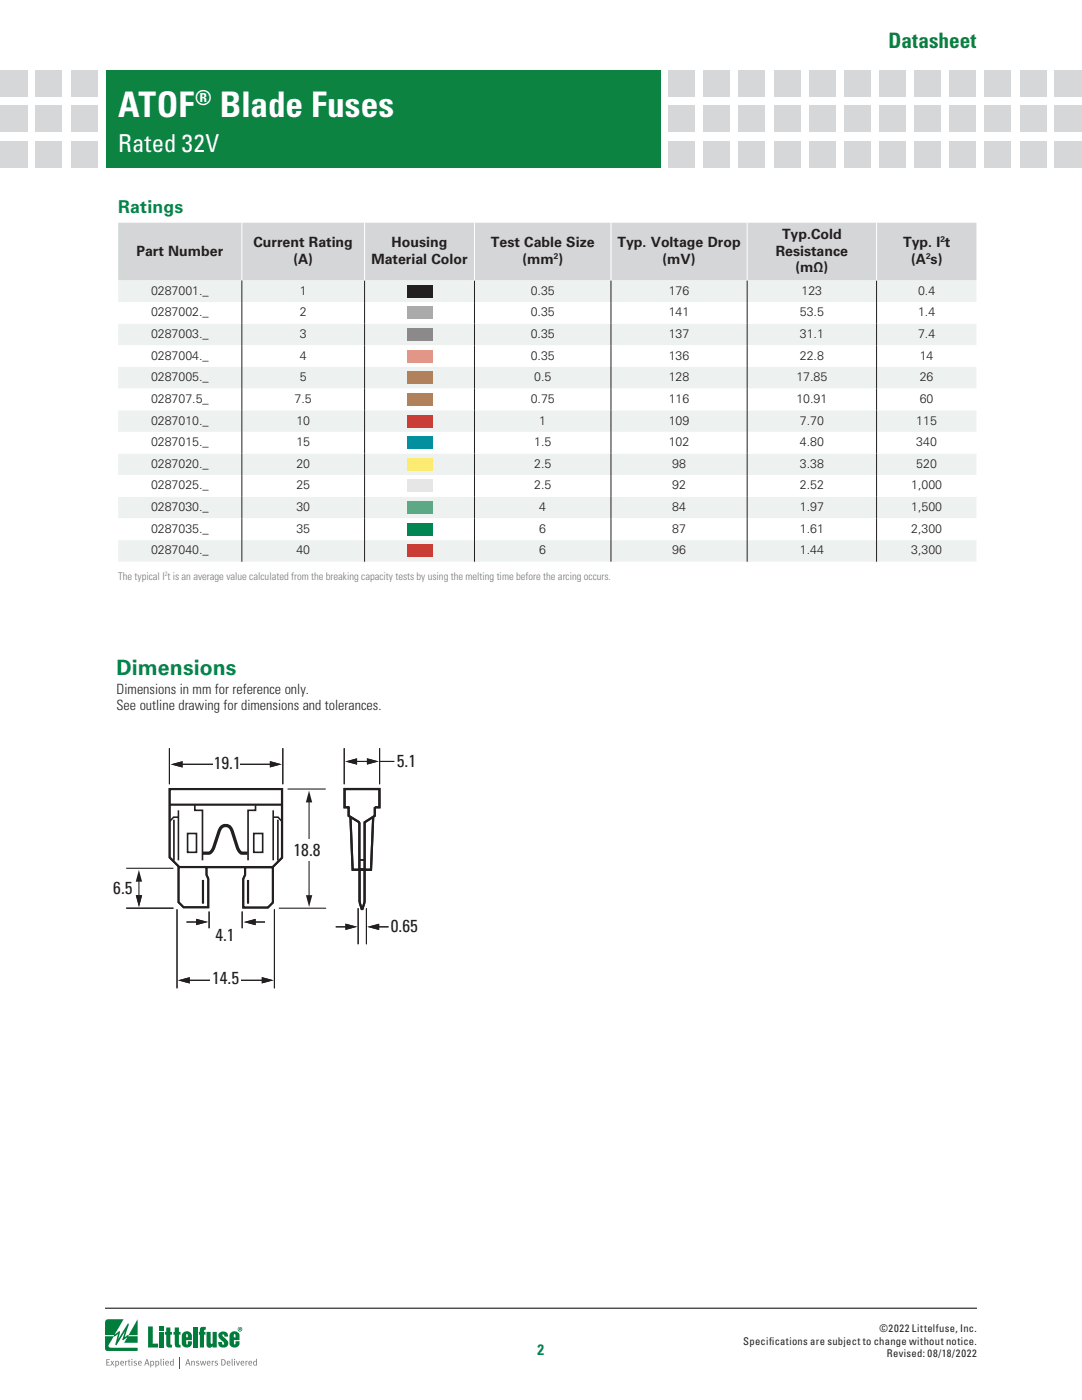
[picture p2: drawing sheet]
<svg xmlns="http://www.w3.org/2000/svg" width="216mm" height="279mm" viewBox="0 0 216 279" stroke-linecap="round" stroke-linejoin="round" font-family="sans-serif">
<path d="M21 261.1h173.9" fill="none" stroke="#000" stroke-width=".2"/>
<path d="M21.1 14h110.7v19.4h-110.7z" fill="#0c8340"/>
<g fill="#d5d7d8">
<path d="M14.1 14h5.4v5.4h-5.4z"/>
<path d="M14.1 21.1h5.4v5.3h-5.4z"/>
<path d="M14.1 28.1h5.4v5.3h-5.4z"/>
<path d="M7.1 14h5.3v5.4h-5.3z"/>
<path d="M7.1 21.1h5.3v5.3h-5.3z"/>
<path d="M7.1 28.1h5.3v5.3h-5.3z"/>
<path d="M-.1 14h5.5v5.4h-5.5z"/>
<path d="M-.1 21.1h5.5v5.3h-5.5z"/>
<path d="M-.1 28.1h5.5v5.3h-5.5z"/>
<path d="M133.3 14h5.4v5.4h-5.4z"/>
<path d="M133.3 21.1h5.4v5.3h-5.4z"/>
<path d="M133.3 28.1h5.4v5.3h-5.4z"/>
<path d="M140.3 14h5.4v5.4h-5.4z"/>
<path d="M140.3 21.1h5.4v5.3h-5.4z"/>
<path d="M140.3 28.1h5.4v5.3h-5.4z"/>
<path d="M147.3 14h5.4v5.4h-5.4z"/>
<path d="M147.3 21.1h5.4v5.3h-5.4z"/>
<path d="M147.3 28.1h5.4v5.3h-5.4z"/>
<path d="M154.4 14h5.3v5.4h-5.3z"/>
<path d="M154.4 21.1h5.3v5.3h-5.3z"/>
<path d="M154.4 28.1h5.3v5.3h-5.3z"/>
<path d="M161.4 14h5.3v5.4h-5.3z"/>
<path d="M161.4 21.1h5.3v5.3h-5.3z"/>
<path d="M161.4 28.1h5.3v5.3h-5.3z"/>
<path d="M168.4 14h5.4v5.4h-5.4z"/>
<path d="M168.4 21.1h5.4v5.3h-5.4z"/>
<path d="M168.4 28.1h5.4v5.3h-5.4z"/>
<path d="M175.4 14h5.4v5.4h-5.4z"/>
<path d="M175.4 21.1h5.4v5.3h-5.4z"/>
<path d="M175.4 28.1h5.4v5.3h-5.4z"/>
<path d="M182.4 14h5.4v5.4h-5.4z"/>
<path d="M182.4 21.1h5.4v5.3h-5.4z"/>
<path d="M182.4 28.1h5.4v5.3h-5.4z"/>
<path d="M189.4 14h5.4v5.4h-5.4z"/>
<path d="M189.4 21.1h5.4v5.3h-5.4z"/>
<path d="M189.4 28.1h5.4v5.3h-5.4z"/>
<path d="M196.4 14h5.4v5.4h-5.4z"/>
<path d="M196.4 21.1h5.4v5.3h-5.4z"/>
<path d="M196.4 28.1h5.4v5.3h-5.4z"/>
<path d="M203.5 14h5.3v5.4h-5.3z"/>
<path d="M203.5 21.1h5.3v5.3h-5.3z"/>
<path d="M203.5 28.1h5.3v5.3h-5.3z"/>
<path d="M210.5 14h5.4v5.4h-5.4z"/>
<path d="M210.5 21.1h5.4v5.3h-5.4z"/>
<path d="M210.5 28.1h5.4v5.3h-5.4z"/>
</g>
<g fill="#007d3b">
<path d="M21.1 263.4l.4-.1h3.1l-1.7 3 .9-.6h.2l-.4 1.5 2-3 .1 .2-.8 2.5 .8-.5 1.8-3.1v3.2h-1.8l-.1 .2h1.9v1.3h-2.7l.6-1.1-.8 .6-.2-.2 .5-1.6-1.6 2.7h-.2l-.1-.2 .5-1.9-.8 .4-1 2a1.06 1.06 0 0 0 1.2 .3h4.6v.6h-6.1l-.3-.1-.1-.3v-2.5h1.6l.2-.2-1.8-.1v-2.5z"/>
<path d="M29.6 264.7h.9v3.5h1v.7h-1.9z"/>
<path d="M31.7 265.8h1v3.1h-1z"/>
<path d="M31.7 264.8h1v.8h-1z"/>
<path d="M33.2 264.9h.8v.9h.3v.6h-.3v1.7v.2l.3 .1v.5a.82 .82 0 0 1-1.1-.4v-2.1h-.3v-.6h.3z"/>
<path d="M34.9 264.9h.8v.9h.3v.6h-.3v1.7v.2l.3 .1v.5a.82 .82 0 0 1-1.1-.4v-2.1h-.3v-.6h.3z"/>
<path d="M38.6 264.8h.8v4.1h-.8z"/>
<path d="M40 264.9l1-.1v.6a.31 .31 0 0 0-.3 .1 .31 .31 0 0 0 0 .3h.3v.6h-.3v2.5h-.8v-2.5h-.2v-.6h.2z"/>
<path d="M41.2 265.8h.8v2.2l.2 .2 .2-.1v-2.3h.8v3.1h-.8v-.3a.62 .62 0 0 1-.7 .4 .62 .62 0 0 1-.5-.6z"/>
<path d="M43.7 266.1a.99 .99 0 0 1 1.2-.4 .99 .99 0 0 1 .6 1h-.7l-.1-.3-.3-.1v.3l.4 .4a1.07 1.07 0 0 1 .4 1.8 .98 .98 0 0 1-1.2 .1 .98 .98 0 0 1-.4-1.1h.7v.4l.4 .1a.7 .7 0 0 0-.6-.8l-.4-.5a.79 .79 0 0 1 0-.9z"/>
<path d="M47.7 265v.5l.1-.2 .3 .2-.1-.4zM47.8 265.1l.2 .1z"/>
<path d="M47.4 265.3a.46 .46 0 0 0 .9 0 .46 .46 0 0 0-.9 0zM47.6 265.3a.34 .34 0 0 1 .6 0 .34 .34 0 0 1-.6 0z"/>
<path d="M46.1 265.9l-.3 .6v1.6a1.03 1.03 0 0 0 1.2 .8 1.03 1.03 0 0 0 .8-1.2h-.8l-.1 .6h-.2v-.9h1.1v-.9a1.03 1.03 0 0 0-1.7-.6zM46.7 266.3l.1-.1 .2 .2v.5h-.3z"/>
<path d="M36.6 265.9l-.3 .6v1.6a1.03 1.03 0 0 0 1.2 .8 1.03 1.03 0 0 0 .8-1.2h-.8l-.1 .6h-.2l-.1-.9h1.2v-.9a1.03 1.03 0 0 0-1.7-.6zM37.2 266.3l.1-.1 .2 .2v.5h-.4z"/>
</g>
<g fill="#808285">
<path d="M21.2 271.2h.7v.2h-.5v.4h.4v.1h-.4v.5h.5v.1h-.7z"/>
<path d="M22.1 271.6h.1l.2 .3 .2-.3h.2l-.3 .4 .4 .5h-.3l-.2-.3-.2 .3h-.2l.3-.5z"/>
<path d="M24.9 271.6h.2v.1l.4-.1-.3 .3v.6h-.2z"/>
<path d="M25.7 271.4l.1-.1v.3h.2l-.2 .1 .2 .8-.3-.1-.1-.7h-.1z"/>
<path d="M26.2 271.6h.2v.9h-.2z"/>
<path d="M26.7 271.7l.3-.1h.3l-.5 .2 .5 .4a.42 .42 0 0 1-.2 .4 .42 .42 0 0 1-.5-.1l.6-.2-.5-.3z"/>
<path d="M32 271.2h.2l.1 1.3-.3-.1z"/>
<path d="M32.5 271.6h.2v.9h-.2z"/>
<path d="M23 271.6v1.3h.2v-.5l.1 .1a.46 .46 0 0 0 .5-.4 .46 .46 0 0 0-.5-.5l-.1 .1v-.1zM23.2 271.8l.1-.1a.32 .32 0 0 1 .3 .4 .32 .32 0 0 1-.3 .3z"/>
<path d="M24.1 271.7a.48 .48 0 0 0 0 .7 .48 .48 0 0 0 .6 0h-.4l-.1-.2v-.1h.5l-.1-.4-.2-.1zM24.2 271.8l.3-.1 .1 .3h-.4z"/>
<path d="M27.6 271.7a.48 .48 0 0 0 0 .7 .48 .48 0 0 0 .7 0h-.5l-.1-.2v-.1h.6l-.1-.4-.3-.1zM27.8 271.8l.2-.1 .1 .3h-.4z"/>
<path d="M29.2 271.2l-.4 1.3h.2l.1-.3h.4l.1 .3h.2l-.4-1.3zM29.3 271.4l.2 .6h-.4z"/>
<path d="M30 271.6v1.3h.2v-.5l.1 .1a.46 .46 0 0 0 .5-.4 .46 .46 0 0 0-.5-.5l-.1 .1-.1-.1zM30.2 271.8l.1-.1a.32 .32 0 0 1 .3 .4 .32 .32 0 0 1-.3 .3z"/>
<path d="M31 271.6v1.3h.2v-.5l.1 .1a.46 .46 0 0 0 .5-.4 .46 .46 0 0 0-.5-.5l-.1 .1v-.1zM31.2 271.8l.1-.1a.32 .32 0 0 1 .3 .4 .32 .32 0 0 1-.3 .3z"/>
<path d="M33.1 271.7a.48 .48 0 0 0-.1 .7 .48 .48 0 0 0 .7 0h-.4l-.1-.2-.1-.1h.6l-.1-.4-.3-.1zM33.2 271.8l.2-.1 .1 .3h-.4z"/>
<path d="M34.5 271.2v.5l-.1-.1a.44 .44 0 0 0-.5 .5 .44 .44 0 0 0 .6 .3l.2 .1v-1.3zM34.2 271.7l.3 .1v.5l-.2 .1-.2-.1z"/>
<circle cx="26.3" cy="271.3" r=".12"/>
<circle cx="32.6" cy="271.3" r=".12"/>
</g>
<path d="M35.9 270.8v2.2" fill="none" stroke="#007d3b" stroke-width=".2"/>
<g fill="#808285">
<path d="M38.1 271.6h.2v.1a.29 .29 0 0 1 .3-.1 .29 .29 0 0 1 .3 .2v.7h-.2v-.7l-.1-.1-.3 .1v.7h-.1z"/>
<path d="M39.2 271.7l.3-.1h.2l-.4 .2 .5 .4a.42 .42 0 0 1-.3 .4 .42 .42 0 0 1-.4-.1l.5-.2-.4-.3z"/>
<path d="M39.9 271.6h.2l.2 .7 .1-.7h.2l.2 .7 .2-.7h.1l-.2 .9h-.2l-.2-.7-.2 .7h-.1z"/>
<path d="M42.2 271.6h.2v.1l.3-.1-.3 .3v.6h-.1z"/>
<path d="M42.9 271.7l.3-.1h.3l-.5 .2 .5 .4a.42 .42 0 0 1-.3 .4 .42 .42 0 0 1-.4-.1l.5-.2-.4-.3z"/>
<path d="M46.2 271.2h.2l.1 1.3-.3-.1z"/>
<path d="M46.7 271.6h.2v.9h-.2z"/>
<path d="M47.1 271.6h.1l.3 .7 .2-.7h.2l-.3 .9h-.2z"/>
<path d="M49 271.6h.1l.1 .1 .3-.1-.3 .3v.6h-.2z"/>
<path d="M37.4 271.2l-.4 1.3h.1l.2-.3h.4l.1 .3h.2l-.4-1.3zM37.5 271.4l.2 .6h-.4z"/>
<path d="M41.4 271.7a.48 .48 0 0 0-.1 .7 .48 .48 0 0 0 .7 0h-.4l-.1-.2-.1-.1h.6l-.1-.4-.3-.1zM41.5 271.8l.2-.1 .1 .3h-.4z"/>
<path d="M44.1 271.2v1.3a.67 .67 0 0 0 .9-.6 .67 .67 0 0 0-.9-.7zM44.3 271.4a.49 .49 0 0 1 .5 .5 .49 .49 0 0 1-.5 .5z"/>
<path d="M45.3 271.7a.48 .48 0 0 0 0 .7 .48 .48 0 0 0 .7 0h-.4l-.2-.2v-.1h.6l-.1-.4-.3-.1zM45.5 271.8l.2-.1 .1 .3h-.4z"/>
<path d="M48.1 271.7a.48 .48 0 0 0 0 .7 .48 .48 0 0 0 .6 0h-.4l-.1-.2v-.1h.5l-.1-.4-.2-.1zM48.2 271.8l.3-.1 .1 .3h-.4z"/>
<path d="M49.7 271.7a.48 .48 0 0 0-.1 .7 .48 .48 0 0 0 .7 0h-.4l-.1-.2-.1-.1h.6l-.1-.4-.3-.1zM49.8 271.8l.2-.1 .1 .3h-.4z"/>
<path d="M51.1 271.2v.5l-.1-.1a.44 .44 0 0 0-.5 .5 .44 .44 0 0 0 .6 .3l.2 .1v-1.3zM50.8 271.7l.3 .1v.5l-.2 .1-.2-.1z"/>
<circle cx="46.8" cy="271.3" r=".12"/>
</g>
<path d="M61.7 159.5v19.6M37.4 195.6h15.3" fill="none" stroke="#231f20" stroke-width=".22"/>
<path d="M33.9 157.5h22.4v13.7l-1.9 1.8h-18.6l-1.9-1.9z" fill="#fff"/>
<path d="M33.9 157.5h22.4v13.7l-1.9 1.8h-18.6l-1.9-1.9z" fill="none" stroke="#231f20" stroke-width=".44"/>
<g fill="#fff">
<path d="M56.8 167.6h10.3v4.3h-10.3z"/>
<path d="M33.9 160.6h22.3z"/>
</g>
<path d="M33.9 160.6h22.3" fill="none" stroke="#231f20" stroke-width=".44"/>
<path d="M35.6 173h5.6v1.6l.3 .8v5.6h-4.9l-1-.9z" fill="#fff"/>
<path d="M35.6 173h5.6v1.6l.3 .8v5.6h-4.9l-1-.9z" fill="none" stroke="#231f20" stroke-width=".44"/>
<path d="M48.9 173.1h5.5v7l-.9 1h-4.9v-5.7l.3-.8z" fill="#fff"/>
<path d="M48.9 173.1h5.5v7l-.9 1h-4.9v-5.7l.3-.8z" fill="none" stroke="#231f20" stroke-width=".44"/>
<path d="M40.5 175.6v4.8z" fill="#fff"/>
<path d="M40.5 175.6v4.8" fill="none" stroke="#231f20" stroke-width=".44"/>
<path d="M49.5 175.6v4.8z" fill="#fff"/>
<path d="M49.5 175.6v4.8" fill="none" stroke="#231f20" stroke-width=".44"/>
<path d="M35.6 161.7v10z" fill="#fff"/>
<path d="M35.6 161.7v10" fill="none" stroke="#231f20" stroke-width=".32"/>
<path d="M54.5 161.7v10z" fill="#fff"/>
<path d="M54.5 161.7v10" fill="none" stroke="#231f20" stroke-width=".32"/>
<g fill="#fff" stroke="#231f20" stroke-width=".33">
<path d="M49.5 161.7h1.5v-1l-1.5 11z"/>
<path d="M38.9 160.7v1h1.5v10z"/>
<path d="M37.4 166.3h1.8v3.8h-1.8z"/>
<path d="M50.6 166.3h1.8v3.8h-1.8z"/>
</g>
<path d="M35.5 163.1h-.9l-.7 .8M54.6 163.1h.9l.7 .8" fill="none" stroke="#231f20" stroke-width=".32"/>
<path d="M44.3 165a1.33 1.33 0 0 1 2.1 1l.9 3a1.7 1.7 0 0 0 1 1.3h1.1h-9h1.3a1.68 1.68 0 0 0 1-1.3l1.1-3.4z" fill="#fff" stroke="#231f20" stroke-width=".65" stroke-linecap="butt"/>
<g fill="#fff" stroke="#231f20" stroke-width=".33">
<path d="M34.7 163.6v8.2z"/>
<path d="M55.4 163.6v8.2z"/>
</g>
<path d="M69.6 161v1.8l2.1 1.3v9.5h1.1v-9.5l2-1.3v-1.7h.9v-3.6h-6.9v3.6h.8M69.9 163.1l.5 10.5h3.6l.5-10.5M71.7 173.6h1v6.5l-.4 1.3h-.1l-.5-1.4z" fill="none" stroke="#231f20" stroke-width=".44"/>
<path d="M71.7 171.6h1" fill="none" stroke="#231f20" stroke-width=".33"/>
<path d="M33.8 149.3v7.2" fill="none" stroke="#231f20" stroke-width=".22"/>
<path d="M27.1 178.7h1.3l-.7 2.3z" fill="#231f20"/>
<path d="M36 152.5h18.3M56.4 149.3v7.2M68.7 149.3v7.2M75.7 149.3v7.2M25.2 181.3h9.4M35.3 181.5v15.7M41.7 181.9v3.4M48.3 181.9v3.4M54.8 181.5v15.7M71.5 181.3v7.1M73.1 181.3v7.1" fill="none" stroke="#231f20" stroke-width=".22"/>
<g fill="#231f20">
<path d="M53.8 151.9l2.4 .6-2.4 .7z"/>
<path d="M34.1 152.5l2.3-.6v1.3z"/>
</g>
<path d="M37.4 195.6h15.3" fill="none" stroke="#231f20" stroke-width=".22"/>
<g fill="#231f20">
<path d="M52.2 195l2.4 .6-2.4 .7z"/>
<path d="M35.5 195.6l2.4-.6v1.3z"/>
</g>
<path d="M70.8 152h2.8M75.8 152h2.9" fill="none" stroke="#231f20" stroke-width=".22"/>
<g fill="#231f20">
<path d="M73.2 151.3l2.4 .7-2.4 .6z"/>
<path d="M68.9 152l2.4-.7v1.3z"/>
</g>
<path d="M50.6 184h2.3" fill="none" stroke="#231f20" stroke-width=".22"/>
<path d="M48.7 184l2.3-.6v1.2z" fill="#231f20"/>
<path d="M37.2 184h2.4" fill="none" stroke="#231f20" stroke-width=".22"/>
<path d="M39.1 183.4l2.4 .6-2.4 .6z" fill="#231f20"/>
<path d="M75.2 185h2.3" fill="none" stroke="#231f20" stroke-width=".22"/>
<path d="M73.3 185l2.4-.7v1.3z" fill="#231f20"/>
<path d="M67 185h2.4" fill="none" stroke="#231f20" stroke-width=".22"/>
<path d="M68.9 184.3l2.4 .7-2.4 .6z" fill="#231f20"/>
<path d="M33.9 157.5h22.4v13.7l-1.9 1.8h-18.6l-1.9-1.9z" fill="#fff"/>
<path d="M33.9 157.5h22.4v13.7l-1.9 1.8h-18.6l-1.9-1.9z" fill="none" stroke="#231f20" stroke-width=".44"/>
<path d="M33.9 160.6h22.3z" fill="#fff" stroke="#231f20" stroke-width=".44"/>
<path d="M35.6 173h5.6v1.6l.3 .8v5.6h-4.9l-1-.9z" fill="#fff"/>
<path d="M35.6 173h5.6v1.6l.3 .8v5.6h-4.9l-1-.9z" fill="none" stroke="#231f20" stroke-width=".44"/>
<path d="M48.9 173.1h5.5v7l-.9 1h-4.9v-5.7l.3-.8z" fill="#fff"/>
<path d="M48.9 173.1h5.5v7l-.9 1h-4.9v-5.7l.3-.8z" fill="none" stroke="#231f20" stroke-width=".44"/>
<g fill="#fff" stroke="#231f20" stroke-width=".44">
<path d="M40.5 175.6v4.8z"/>
<path d="M49.5 175.6v4.8z"/>
</g>
<g fill="#fff" stroke="#231f20" stroke-width=".32">
<path d="M35.6 161.7v10z"/>
<path d="M54.5 161.7v10z"/>
</g>
<g fill="#fff" stroke="#231f20" stroke-width=".33">
<path d="M49.5 161.7h1.5v-1l-1.5 11z"/>
<path d="M38.9 160.7v1h1.5v10z"/>
<path d="M37.4 166.3h1.8v3.8h-1.8z"/>
<path d="M50.6 166.3h1.8v3.8h-1.8z"/>
</g>
<path d="M35.5 163.1h-.9l-.7 .8M54.6 163.1h.9l.7 .8" fill="none" stroke="#231f20" stroke-width=".32"/>
<path d="M44.3 165a1.33 1.33 0 0 1 2.1 1l.9 3a1.7 1.7 0 0 0 1 1.3h1.1h-9h1.3a1.68 1.68 0 0 0 1-1.3l1.1-3.4z" fill="#fff" stroke="#231f20" stroke-width=".65" stroke-linecap="butt"/>
<g fill="#fff" stroke="#231f20" stroke-width=".33">
<path d="M34.7 163.6v8.2z"/>
<path d="M55.4 163.6v8.2z"/>
</g>
<path d="M69.6 161v1.8l2.1 1.3v9.5h1.1v-9.5l2-1.3v-1.7h.9v-3.6h-6.9v3.6h.8M69.9 163.1l.5 10.5h3.6l.5-10.5M71.7 173.6h1v6.5l-.4 1.3h-.1l-.5-1.4z" fill="none" stroke="#231f20" stroke-width=".44"/>
<path d="M71.7 171.6h1" fill="none" stroke="#231f20" stroke-width=".33"/>
<path d="M33.8 149.3v7.2M27.7 175.5v3.6" fill="none" stroke="#231f20" stroke-width=".22"/>
<g fill="#231f20">
<path d="M27.7 173.6l.6 2.4h-1.2z"/>
<path d="M27.1 178.7h1.3l-.7 2.3z"/>
</g>
<path d="M36 152.5h18.3M56.4 149.3v7.2M68.7 149.3v7.2M75.7 149.3v7.2M25.2 173.3h9.4M25.2 181.3h9.4M35.3 181.5v15.7M41.7 181.9v3.4M48.3 181.9v3.4M54.8 181.5v15.7M71.5 181.3v7.1M73.1 181.3v7.1" fill="none" stroke="#231f20" stroke-width=".22"/>
<g fill="#231f20">
<path d="M53.8 151.9l2.4 .6-2.4 .7z"/>
<path d="M34.1 152.5l2.3-.6v1.3z"/>
<path d="M52.2 195l2.4 .6-2.4 .7z"/>
<path d="M35.5 195.6l2.4-.6v1.3z"/>
</g>
<path d="M70.8 152h2.8M75.8 152h2.9" fill="none" stroke="#231f20" stroke-width=".22"/>
<g fill="#231f20">
<path d="M73.2 151.3l2.4 .7-2.4 .6z"/>
<path d="M68.9 152l2.4-.7v1.3z"/>
</g>
<path d="M50.6 184h2.3" fill="none" stroke="#231f20" stroke-width=".22"/>
<path d="M48.7 184l2.3-.6v1.2z" fill="#231f20"/>
<path d="M37.2 184h2.4" fill="none" stroke="#231f20" stroke-width=".22"/>
<path d="M39.1 183.4l2.4 .6-2.4 .6z" fill="#231f20"/>
<path d="M75.2 185h2.3" fill="none" stroke="#231f20" stroke-width=".22"/>
<path d="M73.3 185l2.4-.7v1.3z" fill="#231f20"/>
<path d="M67 185h2.4" fill="none" stroke="#231f20" stroke-width=".22"/>
<g fill="#231f20">
<path d="M68.9 184.3l2.4 .7-2.4 .6z"/>
<path d="M61.7 157.8l.6 2.3h-1.3z"/>
<path d="M61 178.7h1.3l-.6 2.3z"/>
</g>
<path d="M57.4 157.5h7.6M55.6 181.3h9.5" fill="none" stroke="#231f20" stroke-width=".22"/>
<g fill="#fff">
<path d="M42.6 152.1h5.3v.9h-5.3z"/>
<path d="M41.9 195.2h6.1v.9h-6.1z"/>
</g>
<path d="M23.6 44.4h24.7v11.6h-24.7zM48.3 44.4h24.4v11.6h-24.4zM72.7 44.4h22v11.6h-22zM94.7 44.4h27.2v11.6h-27.2zM121.9 44.4h27.2v11.6h-27.2zM149.1 44.4h25.8v11.6h-25.8zM174.9 44.4h19.9v11.6h-19.9z" fill="#d5d6d8"/>
<path d="M23.6 56h24.7v4.3h-24.7zM48.3 56h24.4v4.3h-24.4zM72.7 56h22v4.3h-22zM94.7 56h27.2v4.3h-27.2zM121.9 56h27.2v4.3h-27.2zM149.1 56h25.8v4.3h-25.8zM174.9 56h19.9v4.3h-19.9zM23.6 64.6h24.7v4.3h-24.7zM48.3 64.6h24.4v4.3h-24.4zM72.7 64.6h22v4.3h-22zM94.7 64.6h27.2v4.3h-27.2zM121.9 64.6h27.2v4.3h-27.2zM149.1 64.6h25.8v4.3h-25.8zM174.9 64.6h19.9v4.3h-19.9zM23.6 73.2h24.7v4.4h-24.7zM48.3 73.2h24.4v4.4h-24.4zM72.7 73.2h22v4.4h-22zM94.7 73.2h27.2v4.4h-27.2zM121.9 73.2h27.2v4.4h-27.2zM149.1 73.2h25.8v4.4h-25.8zM174.9 73.2h19.9v4.4h-19.9zM23.6 81.9h24.7v4.3h-24.7zM48.3 81.9h24.4v4.3h-24.4zM72.7 81.9h22v4.3h-22zM94.7 81.9h27.2v4.3h-27.2zM121.9 81.9h27.2v4.3h-27.2zM149.1 81.9h25.8v4.3h-25.8zM174.9 81.9h19.9v4.3h-19.9zM23.6 90.5h24.7v4.3h-24.7zM48.3 90.5h24.4v4.3h-24.4zM72.7 90.5h22v4.3h-22zM94.7 90.5h27.2v4.3h-27.2zM121.9 90.5h27.2v4.3h-27.2zM149.1 90.5h25.8v4.3h-25.8zM174.9 90.5h19.9v4.3h-19.9zM23.6 99.1h24.7v4.4h-24.7zM48.3 99.1h24.4v4.4h-24.4zM72.7 99.1h22v4.4h-22zM94.7 99.1h27.2v4.4h-27.2zM121.9 99.1h27.2v4.4h-27.2zM149.1 99.1h25.8v4.4h-25.8zM174.9 99.1h19.9v4.4h-19.9zM23.6 107.8h24.7v4.3h-24.7zM48.3 107.8h24.4v4.3h-24.4zM72.7 107.8h22v4.3h-22zM94.7 107.8h27.2v4.3h-27.2zM121.9 107.8h27.2v4.3h-27.2zM149.1 107.8h25.8v4.3h-25.8zM174.9 107.8h19.9v4.3h-19.9z" fill="#edf2f0"/>
<path d="M23.6 60.3h24.7v4.3h-24.7zM48.3 60.3h24.4v4.3h-24.4zM72.7 60.3h22v4.3h-22zM94.7 60.3h27.2v4.3h-27.2zM121.9 60.3h27.2v4.3h-27.2zM149.1 60.3h25.8v4.3h-25.8zM174.9 60.3h19.9v4.3h-19.9zM23.6 68.9h24.7v4.3h-24.7zM48.3 68.9h24.4v4.3h-24.4zM72.7 68.9h22v4.3h-22zM94.7 68.9h27.2v4.3h-27.2zM121.9 68.9h27.2v4.3h-27.2zM149.1 68.9h25.8v4.3h-25.8zM174.9 68.9h19.9v4.3h-19.9zM23.6 77.6h24.7v4.3h-24.7zM48.3 77.6h24.4v4.3h-24.4zM72.7 77.6h22v4.3h-22zM94.7 77.6h27.2v4.3h-27.2zM121.9 77.6h27.2v4.3h-27.2zM149.1 77.6h25.8v4.3h-25.8zM174.9 77.6h19.9v4.3h-19.9zM23.6 86.2h24.7v4.3h-24.7zM48.3 86.2h24.4v4.3h-24.4zM72.7 86.2h22v4.3h-22zM94.7 86.2h27.2v4.3h-27.2zM121.9 86.2h27.2v4.3h-27.2zM149.1 86.2h25.8v4.3h-25.8zM174.9 86.2h19.9v4.3h-19.9zM23.6 94.8h24.7v4.3h-24.7zM48.3 94.8h24.4v4.3h-24.4zM72.7 94.8h22v4.3h-22zM94.7 94.8h27.2v4.3h-27.2zM121.9 94.8h27.2v4.3h-27.2zM149.1 94.8h25.8v4.3h-25.8zM174.9 94.8h19.9v4.3h-19.9zM23.6 103.5h24.7v4.3h-24.7zM48.3 103.5h24.4v4.3h-24.4zM72.7 103.5h22v4.3h-22zM94.7 103.5h27.2v4.3h-27.2zM121.9 103.5h27.2v4.3h-27.2zM149.1 103.5h25.8v4.3h-25.8zM174.9 103.5h19.9v4.3h-19.9z" fill="#fff"/>
<path d="M48.3 56v56.1M72.7 56v56.1M94.7 56v56.1M121.9 56v56.1M149.1 56v56.1M174.9 56v56.1" fill="none" stroke="#231f20" stroke-width=".2"/>
<path d="M48.3 44.5v11.5M72.7 44.5v11.5M94.7 44.5v11.5M121.9 44.5v11.5M149.1 44.5v11.5M174.9 44.5v11.5" fill="none" stroke="#fff" stroke-width=".2"/>
<path d="M81.2 56.9h5v2.5h-5z" fill="#231f20"/>
<path d="M81.2 61.2h5v2.5h-5z" fill="#a8a9ad"/>
<path d="M81.2 65.5h5v2.5h-5z" fill="#a760a7"/>
<path d="M81.2 69.9h5v2.4h-5z" fill="#f499c2"/>
<path d="M81.2 74.2h5v2.4h-5z" fill="#d0924d"/>
<path d="M81.2 78.5h5v2.4h-5z" fill="#a45d48"/>
<path d="M81.2 82.8h5v2.5h-5z" fill="#ee1d23"/>
<path d="M81.2 87.1h5v2.5h-5z" fill="#0094c8"/>
<path d="M81.2 91.4h5v2.5h-5z" fill="#fff101"/>
<path d="M81.2 95.8h5v2.4h-5z" fill="#feeccb"/>
<path d="M81.2 100.1h5v2.4h-5z" fill="#52aa87"/>
<path d="M81.2 104.4h5v2.5h-5z" fill="#008751"/>
<path d="M81.2 108.7h5v2.5h-5z" fill="#f58220"/>
<g font-size="7.1" fill="#fff">
<text x="23.6" y="23.4">ATOF</text>
<text x="43.9" y="23.4">Blade Fuses</text>
</g>
<text font-size="4.9" fill="#fff" x="23.6" y="30.3">Rated 32V</text>
<text font-size="4.2" fill="#0c7e3f" x="177.3" y="9.6">Datasheet</text>
<text font-size="4.2" fill="#008751" x="23.3" y="134.6">Dimensions</text>
<text font-size="4.1" fill="#fff" x="38.9" y="21">®</text>
<text font-size="3.5" fill="#008751" x="23.6" y="42.6">Ratings</text>
<g font-size="3.5" fill="#231f20">
<text x="42.6" y="153.4">19.1</text>
<text x="79.2" y="153.1">5.1</text>
<text x="58.6" y="170.8">18.8</text>
<text x="22.6" y="178.4">6.5</text>
<text x="43" y="187.8">4.1</text>
<text x="78" y="186.1">0.65</text>
<text x="42.3" y="196.5">14.5</text>
</g>
<text font-size="3" fill="#008751" x="107.3" y="270.3">2</text>
<g font-size="2.8" fill="#231f20">
<text x="156" y="47.6">Typ.Cold</text>
<text x="27.2" y="51">Part Number</text>
<text x="50.6" y="49.3">Current Rating</text>
<text x="58.5" y="52.7">(A)</text>
<text x="74.1" y="52.7">Material Color</text>
<text x="78.1" y="49.3">Housing</text>
<text x="97.9" y="49.3">Test Cable Size</text>
<text x="104.2" y="52.7">(mm )</text>
<text x="123.2" y="49.3">Typ. Voltage Drop</text>
<text x="132.2" y="52.7">(mV)</text>
<text x="154.8" y="51">Resistance</text>
<text x="180.2" y="49.3">Typ. I t</text>
<text x="181.8" y="52.7">(A s)</text>
<text x="158.7" y="54.4">(mΩ)</text>
<text x="23.3" y="138.6">Dimensions in mm for reference only.</text>
<text x="23.3" y="141.7">See outline drawing for dimensions and tolerances.</text>
</g>
<g font-size="2.5" fill="#231f20">
<text x="30.1" y="58.8">0287001._</text>
<text x="59.8" y="58.8">1</text>
<text x="105.9" y="58.8">0.35</text>
<text x="133.4" y="58.8">176</text>
<text x="159.9" y="58.8">123</text>
<text x="183.2" y="58.8">0.4</text>
<text x="30.1" y="63.1">0287002._</text>
<text x="59.8" y="63.1">2</text>
<text x="105.9" y="63.1">0.35</text>
<text x="133.4" y="63.1">141</text>
<text x="159.6" y="63.1">53.5</text>
<text x="183.2" y="63.1">1.4</text>
<text x="30.1" y="71.8">0287004._</text>
<text x="30.1" y="67.4">0287003._</text>
<text x="59.8" y="71.8">4</text>
<text x="59.8" y="67.4">3</text>
<text x="105.9" y="71.8">0.35</text>
<text x="105.9" y="67.4">0.35</text>
<text x="133.4" y="71.8">136</text>
<text x="133.4" y="67.4">137</text>
<text x="159.6" y="71.8">22.8</text>
<text x="159.6" y="67.4">31.1</text>
<text x="183.2" y="67.4">7.4</text>
<text x="183.5" y="71.8">14</text>
<text x="30.1" y="76.1">0287005._</text>
<text x="59.8" y="76.1">5</text>
<text x="106.6" y="76.1">0.5</text>
<text x="133.4" y="76.1">128</text>
<text x="158.9" y="76.1">17.85</text>
<text x="183.5" y="76.1">26</text>
<text x="30.1" y="80.4">028707.5_</text>
<text x="58.8" y="80.4">7.5</text>
<text x="105.9" y="80.4">0.75</text>
<text x="133.4" y="80.4">116</text>
<text x="158.9" y="80.4">10.91</text>
<text x="183.5" y="80.4">60</text>
<text x="30.1" y="84.7">0287010._</text>
<text x="30.1" y="89">0287015._</text>
<text x="59.1" y="84.7">10</text>
<text x="59.1" y="89">15</text>
<text x="106.6" y="89">1.5</text>
<text x="107.6" y="84.7">1</text>
<text x="133.4" y="84.7">109</text>
<text x="133.4" y="89">102</text>
<text x="159.6" y="84.7">7.70</text>
<text x="159.6" y="89">4.80</text>
<text x="182.8" y="89">340</text>
<text x="182.8" y="84.7">115</text>
<text x="30.1" y="93.4">0287020._</text>
<text x="59.1" y="93.4">20</text>
<text x="106.6" y="93.4">2.5</text>
<text x="134.1" y="93.4">98</text>
<text x="159.6" y="93.4">3.38</text>
<text x="182.8" y="93.4">520</text>
<text x="30.1" y="102">0287030._</text>
<text x="30.1" y="97.7">0287025._</text>
<text x="59.1" y="102">30</text>
<text x="59.1" y="97.7">25</text>
<text x="106.6" y="97.7">2.5</text>
<text x="107.6" y="102">4</text>
<text x="134.1" y="97.7">92</text>
<text x="134.1" y="102">84</text>
<text x="159.6" y="97.7">2.52</text>
<text x="159.6" y="102">1.97</text>
<text x="181.8" y="102">1,500</text>
<text x="181.8" y="97.7">1,000</text>
<text x="30.1" y="106.3">0287035._</text>
<text x="59.1" y="106.3">35</text>
<text x="107.6" y="106.3">6</text>
<text x="134.1" y="106.3">87</text>
<text x="159.6" y="106.3">1.61</text>
<text x="181.8" y="106.3">2,300</text>
<text x="30.1" y="110.6">0287040._</text>
<text x="59.1" y="110.6">40</text>
<text x="107.6" y="110.6">6</text>
<text x="134.1" y="110.6">96</text>
<text x="159.6" y="110.6">1.44</text>
<text x="181.8" y="110.6">3,300</text>
</g>
<text font-size="2.1" fill="#76787b" x="23.6" y="115.7">The typical I t is an average value calculated from the breaking capacity tests by using the melting time before the arcing occurs.</text>
<g font-size="2.1" fill="#231f20">
<text x="148.3" y="268.3">Specif</text>
<text x="153.5" y="268.3">ications are subject to change without notice.</text>
<text x="175.5" y="265.8">©2022 Littelfuse, Inc.</text>
<text x="177" y="270.9">Revised: 08/18/2022</text>
</g>
<g font-size="1.6" fill="#231f20">
<text x="110.5" y="51.7">2</text>
<text x="184.8" y="51.7">2</text>
<text x="187.6" y="48.4">2</text>
</g>
<text font-size="1.2" fill="#76787b" x="32.9" y="115">2</text>
</svg>
